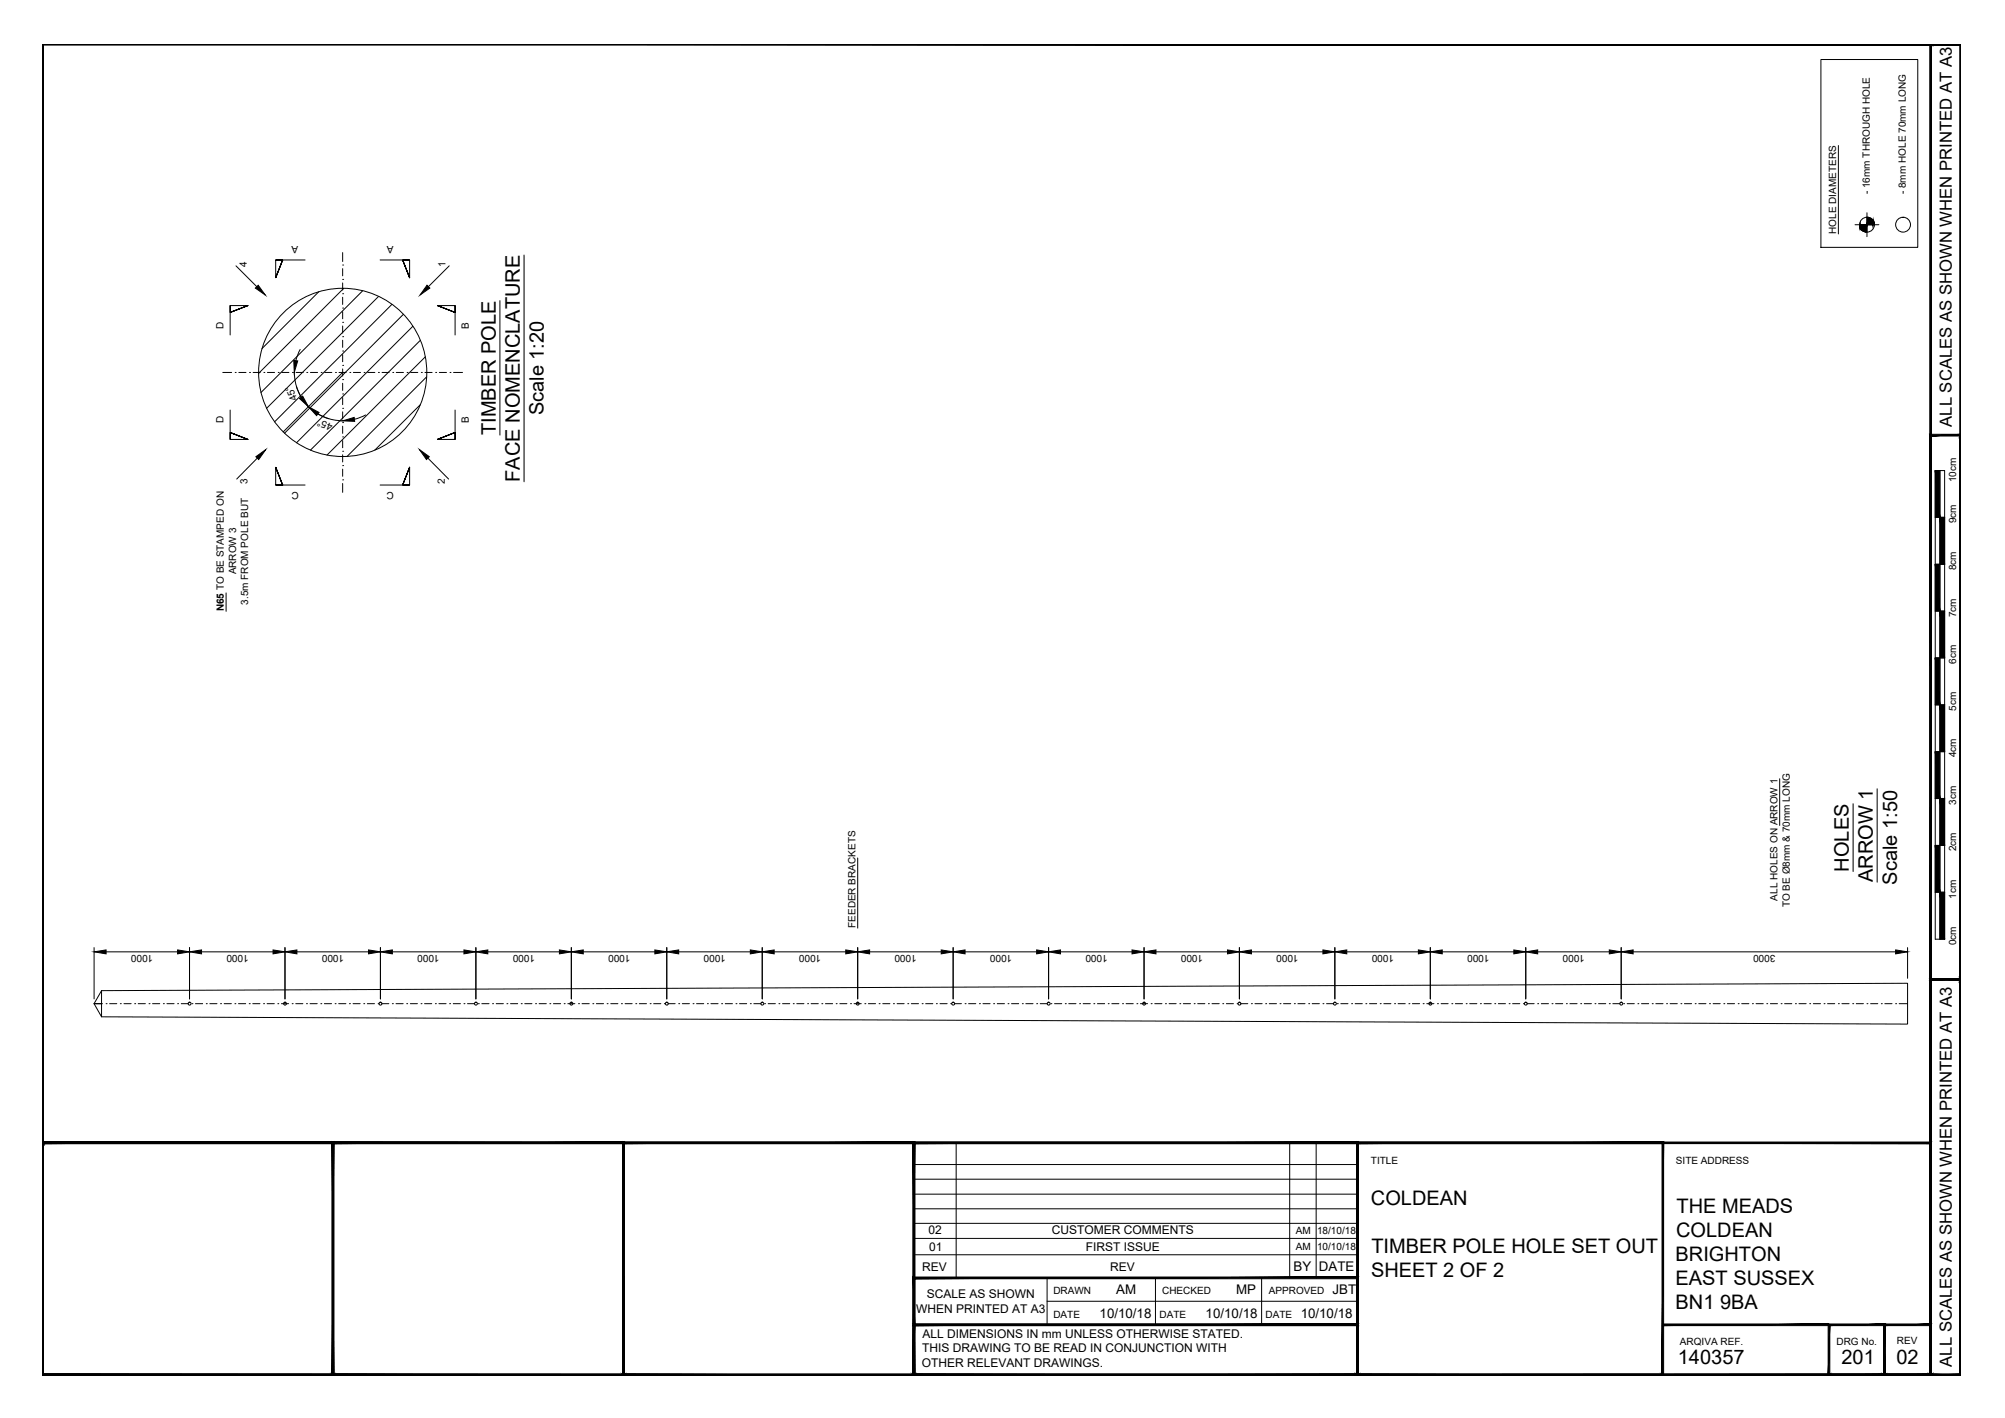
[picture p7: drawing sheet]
<svg xmlns="http://www.w3.org/2000/svg" width="420mm" height="297mm" viewBox="0 0 420 297" stroke-linecap="round" stroke-linejoin="round" font-family="sans-serif">
<g fill="none" stroke="#000" stroke-width=".21">
<path d="M381.6 12.5h20.3v39.3h-20.3zM385.2 30.5v18.5M49.5 55.7l4.3 4.3M57.8 54.5h1.4l-1.4 3.7 1.4-3.7-1.4 3.7v-3.7h6.1M71.8 58.5h.1M71.8 55.5h.1M71.8 52.9v1.9M71.8 56.3v1.5M71.8 59.3v1.5M79.7 54.5h6.1v3.7l-1.4-3.7 1.4 3.7-1.4-3.7h1.4M94.1 55.7l-4.3 4.3M109.8 53.4v47.5"/>
<path d="M388.7 47.1h5M391.2 44.6v5M46.7 78h1.8M48.2 64v1.4l3.8-1.4-3.8 1.4 3.8-1.4h-3.8v6.2M49.3 78h.1M50 78h1.5M52.3 78h.1M53.1 78h1.4M55.3 78h.1M56 78h1.5M58.3 78h.1M59 78h1.5"/>
<path d="M61.3 78h.1M61.7 78a10.1 10.1 0 0 0 10.1 10.1M62 78h1.5M62.9 73.2l-.9 2.3M64.3 78h.1M65.1 78h1.5M66.8 61.1l-11.9 11.9M67.3 78h.1M68 78h1.5M70.3 78h.1M71 78h1.5M71.8 79.5h.1"/>
<path d="M71.8 76.5h.1M71.8 73.5h.1M71.8 70.5h.1M71.8 67.5h.1M71.8 64.5h.1M71.8 61.5h.1M71.8 62.3v1.5M71.8 65.3v1.5M71.8 68.3v1.5M71.8 71.3v1.5M71.8 74.3v1.5M71.8 77.3v1.5"/>
<path d="M71.8 78l-12.5 12.5M72 60.4l-17.8 17.9M73.3 78h.1M74 78h1.6M76 60.9l-21.3 21.3M76.3 78h.1M77.1 78h1.5M79.3 78h.1M79.3 62.1l-23.4 23.4M80.1 78h1.4M82.1 63.8l-24.6 24.6M82.3 78h.1"/>
<path d="M83 78h1.5M84.5 65.8l-24.9 25M85.3 78h.1M86 78h1.6M86.5 68.3l-24.4 24.5M88.1 71.3l-23 23M88.3 78h.1M89.1 78h1.5M89.1 74.8l-20.6 20.5M89.4 79l-16.7 16.6M91.3 78h.1M92.1 78h1.5"/>
<path d="M94.3 78h.1M95 78h1.9M95.4 64v1.4l-3.7-1.4 3.7 1.4-3.7-1.4h3.7v6.2M104.8 63v28.1M48.2 85.9v6.2h3.8l-3.8-1.5 3.8 1.5-3.8-1.5v1.5M53.9 96l-4.3 4.4M62.1 80.9l1 2.3M66.6 86.7l2.3 1M71.8 97.5h.1M71.8 94.5h.1M71.8 91.5h.1M71.8 88.5h.1"/>
<path d="M71.8 85.5h.1M71.8 82.5h.1M71.8 80.3v1.5M71.8 83.3v1.5M71.8 86.3v1.5M71.8 89.3v1.5M71.8 92.3v1.5M71.8 95.3v1.5M71.8 98.3v1.5M76.6 86.9l-2.3 .9M88.1 84.8l-9.6 9.5M89.7 96l4.3 4.4"/>
<path d="M95.4 85.9v6.2h-3.7l3.7-1.5-3.7 1.5 3.7-1.5v1.5M405.5 98.6h2v98.1h-2zM406.5 98.6v98.1M57.8 101.6h1.4l-1.4-3.7 1.4 3.7-1.4-3.7v3.7h6.1M71.8 100.5h.1M71.8 101.3v1.8M79.7 101.6h6.1v-3.7l-1.4 3.7 1.4-3.7-1.4 3.7h1.4M405.5 118.2h2M405.5 108.4h2M47.4 124.2v3.9M405.5 137.8h2M405.5 128h2"/>
<path d="M405.5 157.5h2M405.5 147.7h2M179.7 179.7v14.7M372.9 163.1v9.8M388.3 168.4v14.2M393.4 165.2v19.6M405.5 177.1h2M405.5 167.3h2M19.7 198.5v10.8M22.2 199.4h15M39.7 198.5v10.8M42.2 199.4h15"/>
<path d="M59.7 198.5v10.8M62.2 199.4h15M79.7 198.5v10.8M82.2 199.4h15M99.7 198.5v10.8M102.2 199.4h15M119.7 198.5v10.8M122.2 199.4h15M139.7 198.5v10.8M142.2 199.4h15M159.7 198.5v10.8M162.2 199.4h15"/>
<path d="M179.7 198.5v10.8M182.2 199.4h15M199.7 198.5v10.8M202.2 199.4h15M219.7 198.5v10.8M222.2 199.4h15M239.7 198.5v10.8M242.2 199.4h15M259.7 198.5v10.8M262.2 199.4h15M279.7 198.5v10.8M282.2 199.4h15"/>
<path d="M299.7 198.5v10.8M302.2 199.4h15M319.7 198.5v10.8M322.2 199.4h15M339.7 198.5v10.8M342.2 199.4h55M399.7 198.5v6.4M405.5 186.9h2M21.3 207.5l378.4-1.5v8.5l-378.4-1.5M21.3 207.5l-1.6 2.7h1.6M21.3 207.5v5.5l-1.6-2.8h1.8M22.2 210.2h.1"/>
<path d="M23 210.2h1.5M25.2 210.2h.1M26 210.2h1.5M28.2 210.2h.1M29 210.2h1.5M31.2 210.2h.1M32 210.2h1.5M34.2 210.2h.1M35 210.2h1.5M37.2 210.2h.1M38 210.2h1.5M40.2 210.2h.1"/>
<path d="M41 210.2h1.5M43.2 210.2h.1M44 210.2h1.5M46.2 210.2h.1M47 210.2h1.5M49.2 210.2h.1M50 210.2h1.5M52.2 210.2h.1M53 210.2h1.5M55.2 210.2h.1M56 210.2h1.5M58.2 210.2h.1"/>
<path d="M59 210.2h1.5M61.2 210.2h.1M62 210.2h1.5M64.2 210.2h.1M65 210.2h1.5M67.2 210.2h.1M68 210.2h1.5M70.2 210.2h.1M71 210.2h1.5M73.2 210.2h.1M74 210.2h1.5M76.2 210.2h.1"/>
<path d="M77 210.2h1.5M79.2 210.2h.1M80 210.2h1.5M82.2 210.2h.1M83 210.2h1.5M85.2 210.2h.1M86 210.2h1.5M88.2 210.2h.1M89 210.2h1.5M91.2 210.2h.1M92 210.2h1.5M94.2 210.2h.1"/>
<path d="M95 210.2h1.5M97.2 210.2h.1M98 210.2h1.5M100.2 210.2h.1M101 210.2h1.5M103.2 210.2h.1M104 210.2h1.5M106.2 210.2h.1M107 210.2h1.5M109.2 210.2h.1M110 210.2h1.5M112.2 210.2h.1"/>
<path d="M113 210.2h1.5M115.2 210.2h.1M116 210.2h1.5M118.2 210.2h.1M119 210.2h1.5M121.2 210.2h.1M122 210.2h1.5M124.2 210.2h.1M125 210.2h1.5M127.2 210.2h.1M128 210.2h1.5M130.2 210.2h.1"/>
<path d="M131 210.2h1.5M133.2 210.2h.1M134 210.2h1.5M136.2 210.2h.1M137 210.2h1.5M139.2 210.2h.1M140 210.2h1.5M142.2 210.2h.1M143 210.2h1.5M145.2 210.2h.1M146 210.2h1.5M148.2 210.2h.1"/>
<path d="M149 210.2h1.5M151.2 210.2h.1M152 210.2h1.5M154.2 210.2h.1M155 210.2h1.5M157.2 210.2h.1M158 210.2h1.5M160.2 210.2h.1M161 210.2h1.5M163.2 210.2h.1M164 210.2h1.5M166.2 210.2h.1"/>
<path d="M167 210.2h1.5M169.2 210.2h.1M170 210.2h1.5M172.2 210.2h.1M173 210.2h1.5M175.2 210.2h.1M176 210.2h1.5M178.2 210.2h.1M179 210.2h1.5M181.2 210.2h.1M182 210.2h1.5M184.2 210.2h.1"/>
<path d="M185 210.2h1.5M187.2 210.2h.1M188 210.2h1.5M190.2 210.2h.1M191 210.2h1.5M193.2 210.2h.1M194 210.2h1.5M196.2 210.2h.1M197 210.2h1.5M199.2 210.2h.1M200 210.2h1.5M202.2 210.2h.1"/>
<path d="M203 210.2h1.5M205.2 210.2h.1M206 210.2h1.5M208.2 210.2h.1M209 210.2h1.5M211.2 210.2h.1M212 210.2h1.5M214.2 210.2h.1M215 210.2h1.5M217.2 210.2h.1M218 210.2h1.5M220.2 210.2h.1"/>
<path d="M221 210.2h1.5M223.2 210.2h.1M224 210.2h1.5M226.2 210.2h.1M227 210.2h1.5M229.2 210.2h.1M230 210.2h1.5M232.2 210.2h.1M233 210.2h1.5M235.2 210.2h.1M236 210.2h1.5M238.2 210.2h.1"/>
<path d="M239 210.2h1.5M241.2 210.2h.1M242 210.2h1.5M244.2 210.2h.1M245 210.2h1.5M247.2 210.2h.1M248 210.2h1.5M250.2 210.2h.1M251 210.2h1.5M253.2 210.2h.1M254 210.2h1.5M256.2 210.2h.1"/>
<path d="M257 210.2h1.5M259.2 210.2h.1M260 210.2h1.5M262.2 210.2h.1M263 210.2h1.5M265.2 210.2h.1M266 210.2h1.5M268.2 210.2h.1M269 210.2h1.5M271.2 210.2h.1M272 210.2h1.5M274.2 210.2h.1"/>
<path d="M275 210.2h1.5M277.2 210.2h.1M278 210.2h1.5M280.2 210.2h.1M281 210.2h1.5M283.2 210.2h.1M284 210.2h1.5M286.2 210.2h.1M287 210.2h1.5M289.2 210.2h.1M290 210.2h1.5M292.2 210.2h.1"/>
<path d="M293 210.2h1.5M295.2 210.2h.1M296 210.2h1.5M298.2 210.2h.1M299 210.2h1.5M301.2 210.2h.1M302 210.2h1.5M304.2 210.2h.1M305 210.2h1.5M307.2 210.2h.1M308 210.2h1.5M310.2 210.2h.1"/>
<path d="M311 210.2h1.5M313.2 210.2h.1M314 210.2h1.5M316.2 210.2h.1M317 210.2h1.5M319.2 210.2h.1M320 210.2h1.5M322.2 210.2h.1M323 210.2h1.5M325.2 210.2h.1M326 210.2h1.5M328.2 210.2h.1"/>
<path d="M329 210.2h1.5M331.2 210.2h.1M332 210.2h1.5M334.2 210.2h.1M335 210.2h1.5M337.2 210.2h.1M338 210.2h1.5M340.2 210.2h.1M341 210.2h1.5M343.2 210.2h.1M344 210.2h1.5M346.2 210.2h.1"/>
<path d="M347 210.2h1.5M349.2 210.2h.1M350 210.2h1.5M352.2 210.2h.1M353 210.2h1.5M355.2 210.2h.1M356 210.2h1.5M358.2 210.2h.1M359 210.2h1.5M361.2 210.2h.1M362 210.2h1.5M364.2 210.2h.1"/>
<path d="M365 210.2h1.5M367.2 210.2h.1M368 210.2h1.5M370.2 210.2h.1M371 210.2h1.5M373.2 210.2h.1M374 210.2h1.5M376.2 210.2h.1M377 210.2h1.5M379.2 210.2h.1M380 210.2h1.5M382.2 210.2h.1"/>
<path d="M383 210.2h1.5M385.2 210.2h.1M386 210.2h1.5M388.2 210.2h.1M389 210.2h1.5M391.2 210.2h.1M392 210.2h1.5M394.2 210.2h.1M395 210.2h1.5M397.2 210.2h.1M398 210.2h1.7M200.4 239.4v28.3"/>
<path d="M270.3 239.4v28.3M275.8 239.4v28.3M191.5 250.1h93M191.5 247h93M191.5 243.9h93M191.5 256.3h93M191.5 253.2h93M191.5 259.4h93M191.5 262.8h93M219.4 267.7v9.8M219.4 272.6h65.1M242.1 267.7v9.8"/>
<path d="M264.4 267.7v9.8"/>
<circle cx="391.2" cy="47.1" r="1.56"/>
<circle cx="398.8" cy="47.1" r="1.56"/>
<circle cx="71.8" cy="78" r="17.6"/>
<circle cx="39.7" cy="210.2" r=".31"/>
<circle cx="59.7" cy="210.2" r=".31"/>
<circle cx="79.7" cy="210.2" r=".31"/>
<circle cx="99.7" cy="210.2" r=".31"/>
<circle cx="119.7" cy="210.2" r=".31"/>
<circle cx="139.7" cy="210.2" r=".31"/>
<circle cx="159.7" cy="210.2" r=".31"/>
<circle cx="179.7" cy="210.2" r=".31"/>
<circle cx="199.7" cy="210.2" r=".31"/>
<circle cx="219.7" cy="210.2" r=".31"/>
<circle cx="239.8" cy="210.2" r=".31"/>
<circle cx="259.7" cy="210.2" r=".31"/>
<circle cx="279.7" cy="210.2" r=".31"/>
<circle cx="299.7" cy="210.2" r=".31"/>
<circle cx="319.7" cy="210.2" r=".31"/>
<circle cx="339.7" cy="210.2" r=".31"/>
</g>
<g fill="#000" stroke="#000" stroke-width=".21">
<path d="M54.1 59.8l1.5 2-2.1-1.5zM389.7 47.1v.2zM392.7 46.5v.6zM61.6 75.5l.8 .1-.7 2.4zM89.5 59.8l.6 .5-2.1 1.5zM53.6 95.7l2.1-1.5-1.5 2.1zM62.8 83.5l.6-.5 1.2 2.2zM64.6 85.2l2.3 1.2-.6 .7zM71.8 88.2l2.4-.8 .1 .9zM87.9 94.2l2.1 1.5-.6 .6zM19.7 199.4l2.5-.4v.8zM37.2 199l2.5 .4-2.5 .4z"/>
<path d="M39.7 199.4l2.5-.4v.8zM57.2 199l2.5 .4-2.5 .4zM59.7 199.4l2.5-.4v.8zM77.2 199l2.5 .4-2.5 .4zM79.7 199.4l2.5-.4v.8zM97.2 199l2.5 .4-2.5 .4zM99.7 199.4l2.5-.4v.8zM117.2 199l2.5 .4-2.5 .4zM119.7 199.4l2.5-.4v.8zM137.2 199l2.5 .4-2.5 .4zM139.7 199.4l2.5-.4v.8zM157.2 199l2.5 .4-2.5 .4z"/>
<path d="M159.7 199.4l2.5-.4v.8zM177.2 199l2.5 .4-2.5 .4zM179.7 199.4l2.5-.4v.8zM197.2 199l2.5 .4-2.5 .4zM199.7 199.4l2.5-.4v.8zM217.2 199l2.5 .4-2.5 .4zM219.7 199.4l2.5-.4v.8zM237.2 199l2.5 .4-2.5 .4zM239.7 199.4l2.5-.4v.8zM257.2 199l2.5 .4-2.5 .4zM259.7 199.4l2.5-.4v.8zM277.2 199l2.5 .4-2.5 .4z"/>
<path d="M279.7 199.4l2.5-.4v.8zM297.2 199l2.5 .4-2.5 .4zM299.7 199.4l2.5-.4v.8zM317.2 199l2.5 .4-2.5 .4zM319.7 199.4l2.5-.4v.8zM337.2 199l2.5 .4-2.5 .4zM339.7 199.4l2.5-.4v.8zM397.2 199l2.5 .4-2.5 .4z"/>
<path d="M8.9 9.3l.2 .1h401.6zM8.9 9.3h402l-.2 .1z"/>
<path d="M404.4 9.3l.3 .1zM404.4 9.3l.3 .1-.3 278.6zM404.7 9.4l-.3 278.6 .3-.1zM404.4 288l.3-.1z"/>
<path d="M404.6 9.3l.1 .1h6zM404.6 9.3h6.3l-.2 .1z"/>
<path d="M410.7 9.4v278.5l.2-278.6zM410.9 9.3v278.7l-.2-.1z"/>
<path d="M410.7 9.4v278.5l.2-278.6zM410.9 9.3v278.7l-.2-.1z"/>
<path d="M389.7 47.1v.2zM389.7 47.1v.5z"/>
<path d="M389.7 47.1v.5l.2-.5zM389.9 47.1v.8l-.2-.3z"/>
<path d="M389.9 47.1v.8l.1-.8zM390 47.1v1l-.1-.2z"/>
<path d="M390 47.1v1l.2-1zM390.2 47.1v1.2l-.2-.2z"/>
<path d="M390.2 47.1v1.2l.2-1.2zM390.4 47.1v1.3l-.2-.1z"/>
<path d="M390.4 47.1v1.3l.3-1.3zM390.7 47.1v1.4l-.3-.1z"/>
<path d="M390.7 47.1v1.4l.3-1.4zM391 47.1v1.5l-.3-.1z"/>
<path d="M391 47.1v1.5l.2-1.5zM391.2 47.1v1.5h-.2z"/>
<path d="M391.2 45.5v1.6l.3-1.6zM391.5 45.5v1.6h-.3z"/>
<path d="M391.5 45.5v1.6l.3-1.5zM391.8 45.6v1.5h-.3z"/>
<path d="M391.8 45.6v1.5l.2-1.4zM392 45.7v1.4h-.2z"/>
<path d="M392 45.7v1.4l.2-1.2zM392.2 45.9v1.2h-.2z"/>
<path d="M392.2 45.9v1.2l.2-1zM392.4 46.1v1h-.2z"/>
<path d="M392.4 46.1v1l.2-.8zM392.6 46.3v.8h-.2z"/>
<path d="M392.6 46.3v.8l.1-.6zM392.7 46.5l-.1 .6z"/>
<path d="M392.8 46.8l-.1 .3zM392.8 46.8v.3z"/>
<path d="M404.4 91l.3 .3 6.2-.3zM404.7 91.3l6.2-.3-.2 .3zM410.9 91l-.2 .3z"/>
<path d="M404.4 91l.3 114v-113.7zM404.4 91l.3 114-.3 .3z"/>
<path d="M405.5 98.6l1 9.8v-9.8zM405.5 98.6l1 9.8h-1z"/>
<path d="M410.9 91.1l-.2 .2 .2 113.9zM410.7 91.3l.2 113.9-.2-.2zM410.7 205l.2 .3zM404.7 205h6l.2 .3zM404.7 205l-.3 .3h6.5z"/>
<path d="M405.5 118.2l1 9.8v-9.8zM405.5 118.2l1 9.8h-1z"/>
<path d="M406.5 108.4l1 9.8v-9.8zM406.5 108.4l1 9.8h-1z"/>
<path d="M405.5 137.8l1 9.8v-9.8zM405.5 137.8l1 9.8h-1z"/>
<path d="M406.5 128l1 9.8v-9.8zM406.5 128l1 9.8h-1z"/>
<path d="M405.5 157.5l1 9.8v-9.8zM405.5 157.5l1 9.8h-1z"/>
<path d="M406.5 147.6l1 9.9v-9.9zM406.5 147.6l1 9.9h-1z"/>
<path d="M405.5 177.1l1 9.8v-9.8zM405.5 177.1l1 9.8h-1z"/>
<path d="M406.5 167.3l1 9.8v-9.8zM406.5 167.3l1 9.8h-1z"/>
<path d="M406.5 186.9l1 9.8v-9.8zM406.5 186.9l1 9.8h-1z"/>
<path d="M404.4 205l.3 .3 6.2-.3zM404.7 205.3l6.2-.3-.2 .3zM410.9 205l-.2 .3z"/>
<path d="M410.9 205.1l-.2 .2 .2 82.7zM410.7 205.3l.2 82.7-.2-.1zM410.7 287.9l.2 .1z"/>
<path d="M8.9 239.2l.2 .4zM8.9 239.2l395.5 .4h-395.3zM8.9 239.2l395.5 .4 .3-.4z"/>
<path d="M9.1 239.6h60.5l.3-.4zM8.9 239.2h61l-60.8 .4zM8.9 239.2l.2 .4z"/>
<path d="M69.9 239.6h60.6l.3-.4zM69.6 239.2h61.2l-60.9 .4zM69.6 239.2l.3 48.7v-48.3zM69.6 239.2l.3 48.7-.3 .1zM69.6 288l.3-.1z"/>
<path d="M130.8 239.6h60.5l.4-.4zM130.5 239.2h61.2l-60.9 .4zM130.5 239.2l.3 48.7v-48.3zM130.5 239.2l.3 48.7-.3 .1zM130.5 288l.3-.1z"/>
<path d="M191.7 239.6h92.6l.4-.4zM191.3 239.2h93.4l-93 .4zM191.3 239.2l.4 48.7v-48.3zM191.3 239.2l.4 48.7-.4 .1zM191.3 288l.4-.1z"/>
<path d="M284.7 239.6h63.6l.3-.4zM284.3 239.2h64.3l-63.9 .4zM284.3 239.2l.4 48.7v-48.3zM284.3 239.2l.4 48.7-.4 .1zM284.3 288l.4-.1z"/>
<path d="M404.7 239.2l-.3 .4 .3 48.4zM404.4 239.6l.3 48.4-.3-.1zM404.4 287.9l.3 .1z"/>
<path d="M191.3 277.3l.4 .4 93-.4zM191.7 277.7l93-.4-.4 .4zM284.7 277.3l-.4 .4 .4 10.3zM284.3 277.7l.4 10.3-.4-.1zM284.3 287.9l.4 .1z"/>
<path d="M191.3 277.7h93.4l-.4-.4zM191.3 277.7l.4-.4h92.6zM191.3 267.5v10.2l.4-.4zM191.3 267.5l.4 .4v9.4zM191.3 267.5l.4 .4 93-.4zM191.7 267.9l93-.4-.4 .4zM284.7 267.5l-.4 .4 .4 9.8zM284.3 267.9l.4 9.8-.4-.4z"/>
<path d="M383.1 277.3l.3 .4 11.7-.4zM383.4 277.7l11.7-.4-.4 .4zM394.7 277.7l.4 10.3v-10.7zM394.7 277.7l.4 10.3-.4-.1zM394.7 287.9l.4 .1z"/>
<path d="M348.5 277.7h34.8v-.4zM348.5 277.3h34.8l-34.8 .4z"/>
<path d="M394.7 277.3l.4 .4 9.6-.4zM395.1 277.7l9.6-.4-.3 .4zM404.7 277.3l-.3 .4 .3 10.3zM404.4 277.7l.3 10.3-.3-.1zM404.4 287.9l.3 .1z"/>
<path d="M9.1 9.4l-.2 278.6 .2-.1zM8.9 9.3l.2 .1-.2 278.6z"/>
<path d="M9.1 239.6l-.2 48.4 .2-.1zM8.9 239.4l.2 .2-.2 48.4z"/>
<path d="M9.1 287.9l60.7 .1-.2-.1zM9.1 287.9l60.7 .1h-60.9z"/>
<path d="M69.6 287.9l.3 .1zM69.9 239.2v48.8l-.3-.1zM69.9 239.2l-.3 .4v48.3z"/>
<path d="M69.9 287.9l60.7 .1-.1-.1zM69.9 287.9l60.7 .1h-60.8z"/>
<path d="M130.5 287.9l.3 .1zM130.8 239.2v48.8l-.3-.1zM130.8 239.2l-.3 .4v48.3z"/>
<path d="M130.8 287.9l60.7 .1-.2-.1zM130.8 287.9l60.7 .1h-60.9z"/>
<path d="M191.3 287.9l.4 .1zM191.7 239.2v48.8l-.4-.1zM191.3 239.6v48.3l.4-48.7z"/>
<path d="M191.7 287.9l92.8 .1-.2-.1zM191.7 287.9l92.8 .1h-93z"/>
<path d="M284.3 287.9l.4 .1zM284.7 239.2v48.8l-.4-.1zM284.7 239.2l-.4 .4v48.3z"/>
<path d="M191.5 288h93l-.2-.1zM191.5 288l.2-.1h92.6zM191.3 288l.4-.1zM191.7 277.7v10.2l-.4 .1zM191.3 277.3v10.7l.4-10.3z"/>
<path d="M284.7 287.9l63.8 .1-.2-.1zM284.7 287.9l63.8 .1h-64z"/>
<path d="M348.3 287.9l.3 .1zM348.6 239.2v48.8l-.3-.1zM348.6 239.2l-.3 .4v48.3z"/>
<path d="M383.3 288h11.6l-.2-.1zM383.4 287.9h11.3l-11.4 .1zM383.1 288l.3-.1zM383.4 277.7v10.2l-.3 .1zM383.1 277.3v10.7l.3-10.3z"/>
<path d="M8.9 288h395.7l-.2-.1zM8.9 288l.2-.1h395.3zM8.9 239.4v48.6l.2-.1zM8.9 239.4l.2 .2v48.3z"/>
<path d="M394.9 288h9.7l-.2-.1zM394.9 288l.2-.1h9.3zM394.7 288l.4-.1zM395.1 277.7v10.2l-.4 .1zM394.7 277.3v10.7l.4-10.3z"/>
<path d="M9.1 287.9l401.8 .1-.2-.1zM9.1 287.9l401.8 .1h-402z"/>
<path d="M404.7 287.9l6.2 .1-.2-.1zM404.7 287.9l6.2 .1h-6.3z"/>
<path d="M404.6 288h6.3l-.2-.1zM404.7 287.9h6l-6.1 .1zM404.4 288l.3-.1zM404.7 205.3v82.6l-.3 .1zM404.4 205v83l.3-82.7z"/>
</g>
<g font-size="4.2">
<text x="114" y="87" transform="rotate(-90 114 87)">Scale 1:20</text>
<text x="103.9" y="91.1" transform="rotate(-90 103.9 91.1)">TIMBER POLE</text>
<text x="108.9" y="100.9" transform="rotate(-90 108.9 100.9)">FACE NOMENCLATURE</text>
<text x="387.4" y="182.6" transform="rotate(-90 387.4 182.6)">HOLES</text>
<text x="392.5" y="184.8" transform="rotate(-90 392.5 184.8)">ARROW 1</text>
<text x="397.5" y="185.3" transform="rotate(-90 397.5 185.3)">Scale 1:50</text>
<text x="287.3" y="252.5">COLDEAN</text>
<text x="351.4" y="254">THE MEADS</text>
<text x="287.4" y="262.5">TIMBER POLE HOLE SET OUT</text>
<text x="351.2" y="259.1">COLDEAN</text>
<text x="287.3" y="267.6">SHEET 2 OF 2</text>
<text x="351.1" y="269.2">EAST SUSSEX</text>
<text x="351.1" y="264.1">BRIGHTON</text>
<text x="351.1" y="274.2">BN1 9BA</text>
<text x="351.6" y="285.7">140357</text>
<text x="385.9" y="285.7">201</text>
<text x="397.4" y="285.7">02</text>
</g>
<g font-size="3.5">
<text x="409" y="89.4" transform="rotate(-90 409 89.4)">ALL SCALES AS SHOWN WHEN PRINTED AT A3</text>
<text x="409" y="286.3" transform="rotate(-90 409 286.3)">ALL SCALES AS SHOWN WHEN PRINTED AT A3</text>
</g>
<g font-size="2.8">
<text x="271.1" y="266.3">BY</text>
<text x="276.4" y="266.3">DATE</text>
<text x="233.9" y="271.1">AM</text>
<text x="259" y="271.1">MP</text>
<text x="279.3" y="271.1">JBT</text>
<text x="230.4" y="276">10/10/18</text>
<text x="252.7" y="276">10/10/18</text>
<text x="272.6" y="276">10/10/18</text>
</g>
<g font-size="2.5">
<text x="194.5" y="258.6">02</text>
<text x="194.7" y="262">01</text>
<text x="220.4" y="258.6">CUSTOMER COMMENTS</text>
<text x="227.5" y="262">FIRST ISSUE</text>
<text x="193.3" y="266.2">REV</text>
<text x="232.6" y="266.2">REV</text>
<text x="192" y="275">WHEN PRINTED AT A3</text>
<text x="194.2" y="272">SCALE AS SHOWN</text>
<text x="193.3" y="280.3">ALL DIMENSIONS IN mm UNLESS OTHERWISE STATED.</text>
<text x="193.2" y="286.3">OTHER RELEVANT DRAWINGS.</text>
<text x="193.3" y="283.3">THIS DRAWING TO BE READ IN CONJUNCTION WITH</text>
</g>
<g font-size="2.1">
<text x="391.8" y="40.7" transform="rotate(-90 391.8 40.7)">- 16mm THROUGH HOLE</text>
<text x="399.4" y="40.7" transform="rotate(-90 399.4 40.7)">- 8mm HOLE 70mm LONG</text>
<text x="62.5" y="51.6" transform="rotate(-180 62.5 51.6)">A</text>
<text x="82.5" y="51.6" transform="rotate(-180 82.5 51.6)">A</text>
<text x="384.8" y="49" transform="rotate(-90 384.8 49)">HOLE DIAMETERS</text>
<text x="51.8" y="55.8" transform="rotate(-90 51.8 55.8)">4</text>
<text x="93.4" y="56" transform="rotate(-90 93.4 56)">1</text>
<text x="46.9" y="68.9" transform="rotate(-90 46.9 68.9)">D</text>
<text x="98.2" y="68.9" transform="rotate(-90 98.2 68.9)">B</text>
<text x="62.3" y="83.6" transform="rotate(-113 62.3 83.6)">45°</text>
<text x="46.9" y="88.7" transform="rotate(-90 46.9 88.7)">D</text>
<text x="69.8" y="88.8" transform="rotate(-162 69.8 88.8)">45°</text>
<text x="98.2" y="88.6" transform="rotate(-90 98.2 88.6)">B</text>
<text x="51.9" y="101.3" transform="rotate(-90 51.9 101.3)">3</text>
<text x="93.2" y="101.3" transform="rotate(-89 93.2 101.3)">2</text>
<text x="409.9" y="101" transform="rotate(-90 409.9 101)">10cm</text>
<text x="62.6" y="103" transform="rotate(-180 62.6 103)">C</text>
<text x="82.5" y="103" transform="rotate(-180 82.5 103)">C</text>
<text x="409.9" y="109.6" transform="rotate(-90 409.9 109.6)">9cm</text>
<text x="409.9" y="119.5" transform="rotate(-90 409.9 119.5)">8cm</text>
<text x="49.5" y="120.3" transform="rotate(-90 49.5 120.3)">ARROW 3</text>
<text x="46.9" y="128.1" transform="rotate(-90 46.9 128.1)">N65 TO BE STAMPED ON</text>
<text x="52" y="126.7" transform="rotate(-90 52 126.7)">3.5m FROM POLE BUT</text>
<text x="409.9" y="129.3" transform="rotate(-90 409.9 129.3)">7cm</text>
<text x="409.9" y="139.1" transform="rotate(-90 409.9 139.1)">6cm</text>
<text x="409.9" y="148.9" transform="rotate(-90 409.9 148.9)">5cm</text>
<text x="409.9" y="158.6" transform="rotate(-90 409.9 158.6)">4cm</text>
<text x="409.9" y="168.6" transform="rotate(-90 409.9 168.6)">3cm</text>
<text x="409.9" y="178.3" transform="rotate(-90 409.9 178.3)">2cm</text>
<text x="372.5" y="188.6" transform="rotate(-90 372.5 188.6)">ALL HOLES ON ARROW 1</text>
<text x="375.1" y="190.1" transform="rotate(-90 375.1 190.1)">TO BE Ø8mm &amp; 70mm LONG</text>
<text x="409.9" y="188.3" transform="rotate(-90 409.9 188.3)">1cm</text>
<text x="179.2" y="194.4" transform="rotate(-90 179.2 194.4)">FEEDER BRACKETS</text>
<text x="409.9" y="198" transform="rotate(-90 409.9 198)">0cm</text>
<text x="32.1" y="200.1" transform="rotate(-180 32.1 200.1)">1000</text>
<text x="52.1" y="200.1" transform="rotate(-180 52.1 200.1)">1000</text>
<text x="72.1" y="200.1" transform="rotate(-180 72.1 200.1)">1000</text>
<text x="92.1" y="200.1" transform="rotate(-180 92.1 200.1)">1000</text>
<text x="112.1" y="200.1" transform="rotate(-180 112.1 200.1)">1000</text>
<text x="132.1" y="200.1" transform="rotate(-180 132.1 200.1)">1000</text>
<text x="152.1" y="200.1" transform="rotate(-180 152.1 200.1)">1000</text>
<text x="172.1" y="200.1" transform="rotate(-180 172.1 200.1)">1000</text>
<text x="192.1" y="200.1" transform="rotate(-180 192.1 200.1)">1000</text>
<text x="212.1" y="200.1" transform="rotate(-180 212.1 200.1)">1000</text>
<text x="232.1" y="200.1" transform="rotate(-180 232.1 200.1)">1000</text>
<text x="252.1" y="200.1" transform="rotate(-180 252.1 200.1)">1000</text>
<text x="272.1" y="200.1" transform="rotate(-180 272.1 200.1)">1000</text>
<text x="292.1" y="200.1" transform="rotate(-180 292.1 200.1)">1000</text>
<text x="312.1" y="200.1" transform="rotate(-180 312.1 200.1)">1000</text>
<text x="332.1" y="200.1" transform="rotate(-180 332.1 200.1)">1000</text>
<text x="372.1" y="200.1" transform="rotate(-180 372.1 200.1)">3000</text>
<text x="287.3" y="243.9">TITLE</text>
<text x="351.2" y="243.9">SITE ADDRESS</text>
<text x="271.5" y="261.9">AM</text>
<text x="271.5" y="258.4">AM</text>
<text x="276" y="261.9">10/10/18</text>
<text x="276" y="258.4">18/10/18</text>
<text x="220.8" y="271.1">DRAWN</text>
<text x="243.5" y="271.1">CHECKED</text>
<text x="265.9" y="271.1">APPROVED</text>
<text x="220.8" y="276">DATE</text>
<text x="243" y="276">DATE</text>
<text x="265.2" y="276">DATE</text>
<text x="352.1" y="281.6">ARQIVA REF.</text>
<text x="384.8" y="281.6">DRG No.</text>
<text x="397.5" y="281.6">REV</text>
</g>
</svg>
